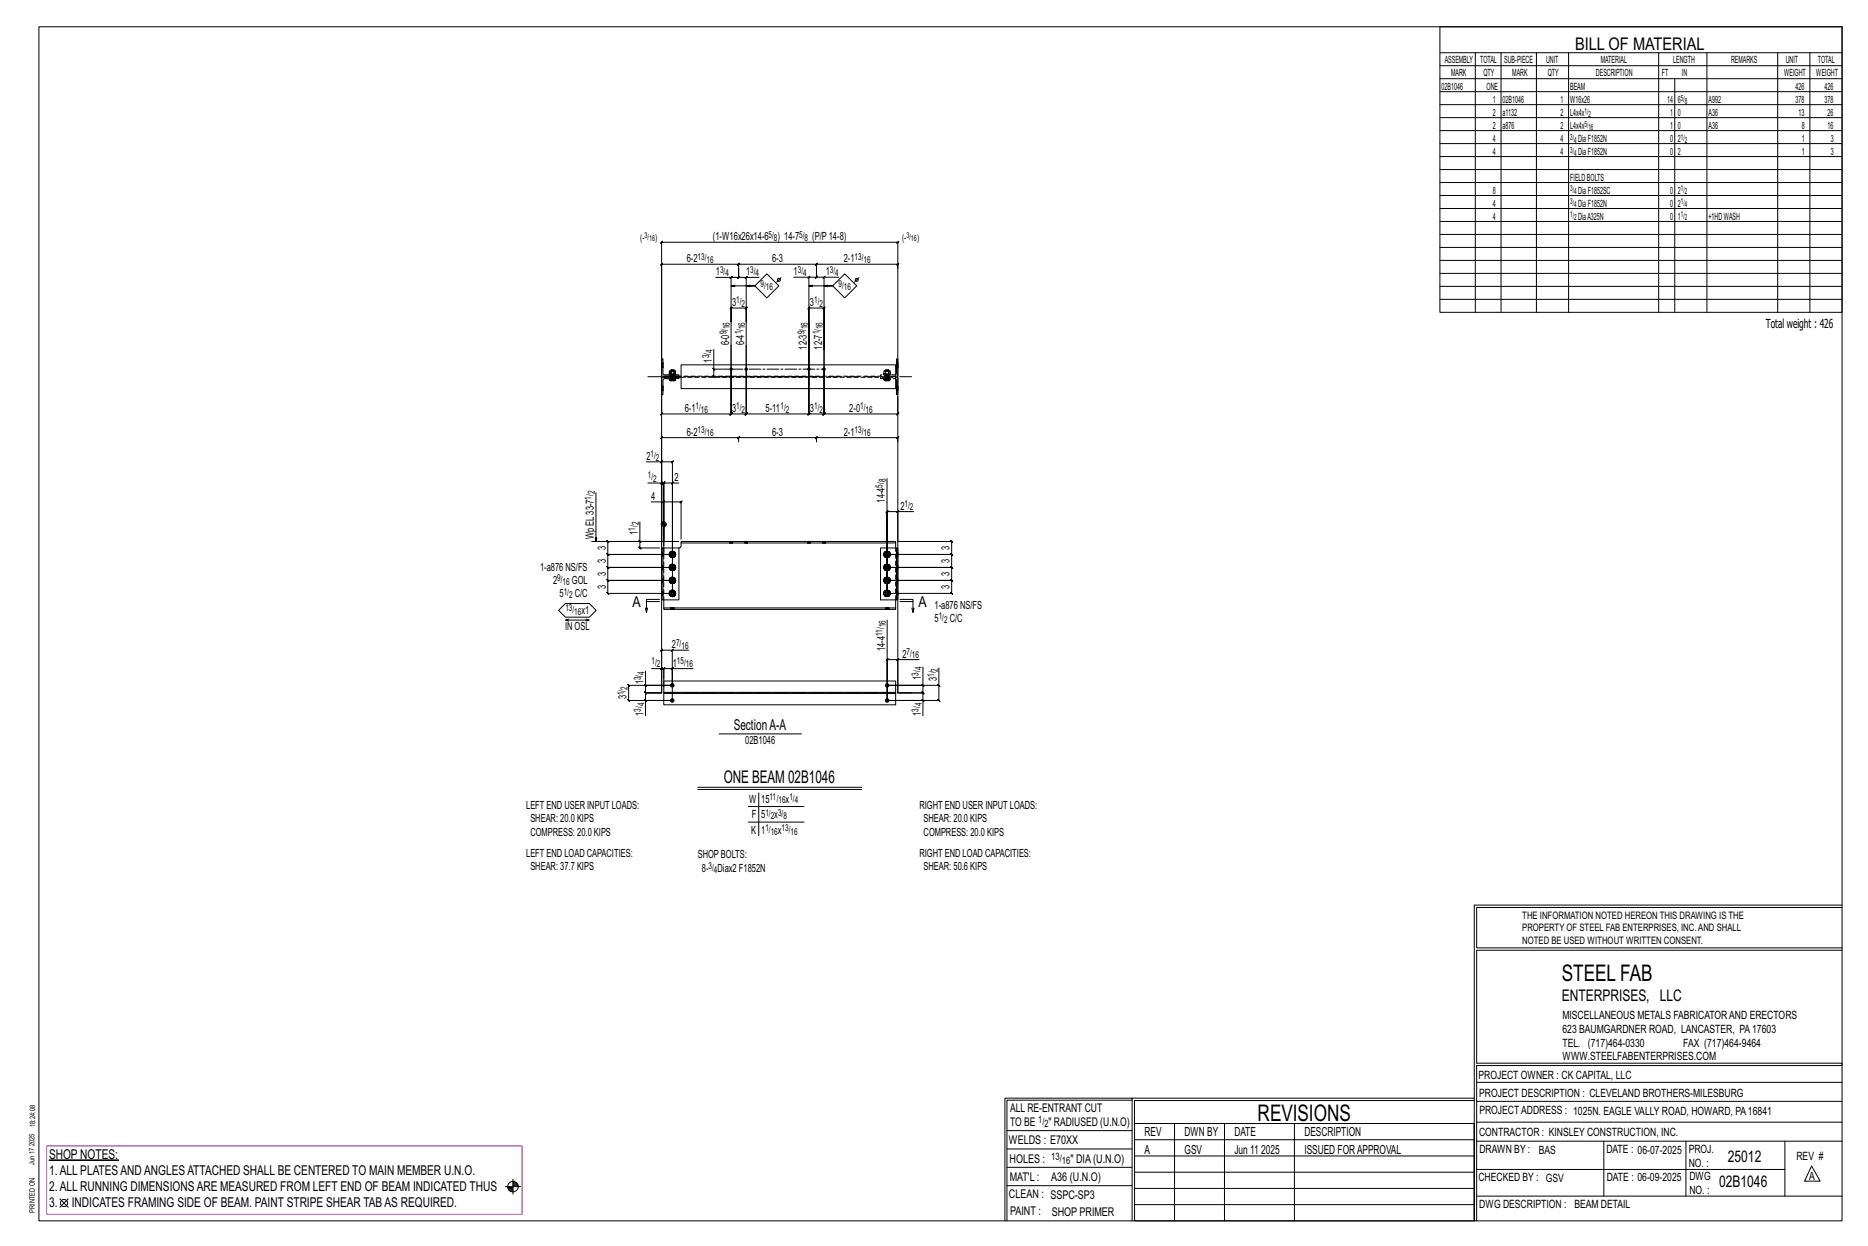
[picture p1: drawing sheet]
<svg xmlns="http://www.w3.org/2000/svg" width="914mm" height="610mm" viewBox="0 0 914 610" stroke-linecap="round" stroke-linejoin="round" font-family="sans-serif">
<g fill="#000" stroke="#000" stroke-width=".49">
<path d="M24 568h34z"/>
<circle cx="358" cy="181" r=".6"/>
<circle cx="365" cy="181" r=".6"/>
<circle cx="396" cy="181" r=".6"/>
<circle cx="403" cy="181" r=".6"/>
<circle cx="329" cy="335" r=".9"/>
<circle cx="434" cy="335" r=".9"/>
<circle cx="329" cy="343" r=".9"/>
<circle cx="434" cy="343" r=".9"/>
</g>
<g fill="none" stroke="#000" stroke-width=".49">
<path d="M19 13h883v584h-883zM705 13h197v140h-197zM705 26h197M705 32h197M705 39h197M722 26v127M735 26v127M752 26v127M768 26v127M812 26v127M820 39v114M836 26v127"/>
<path d="M870 26v127M886 26v127M705 45h197M705 51h197M705 58h197M705 64h197M705 70h197M705 77h197M705 83h197M705 89h197M705 96h197M705 102h197"/>
<path d="M705 108h197M705 115h197M350 136h8v22v-7h-1l1-1v1h7l1-1-1 1v7v-22h7M358 136h-1l1-1zM358 140h12h-5M362 131v5v-1l-1 1h1h-4M362 131v5h-1l1-1v1h3M362 131v-2l-1 1 1-1h-38l-1 1 1-1v57M362 129h38l-1 1 1-1v2M362 129l-1 1zM365 136l1-1-1 1zM370 140l5-6 6 6-6 6z"/>
<path d="M382 136l-2 2M389 136h7v45v-30h-1l1-1v1h7l1-1-1 1v7v-22h8M396 136v-1l-1 1zM396 140h12h-5M400 131v5v-1l-1 1h1h-4M400 131v5h-1l1-1v1h3M400 129h39v1l1-1-1 2M400 129l-1 1zM403 136l1-1-1 1zM408 140l5-6 6 6-6 6zM420 136l-2 2M705 121h197"/>
<path d="M705 127h197M705 134h197M358 158v23M365 158v23M705 140h197M705 146h197M324 178h.1M324 180h.1M324 176h1v7h7v1h-8zM325 178h.1M325 180h.1M333 178h105v12h-105z"/>
<path d="M349 171v10h8M358 169v12zM365 169v12zM396 171v-13v23M403 171v10zM403 171v-13v23M439 178h.1M439 180h.1M439 178h1M439 180h1M324 189h.1M324 191h.1"/>
<path d="M324 185h8h-7v8h-1zM324 186v17h-1l1-1v1h34h-1l1-1v1v-22v22h-1l1-1v1h7l1-1-1 1v-22v22l1-1-1 1h31h-1l1-1v1v-22v22h-1l1-1v1h7l1-1-1 1v-22v22l1-1-1 1h36l1-1-1 1v-9M325 189h.1M325 191h.1M328 183h3zM328 185v1zM328 183v-1v1M328 186h.1M328 185v1M328 185h1v1h-1M328 183h.1M328 184h.1"/>
<path d="M328 185h.1M328 186h1h1M329 185h.1M329 186l1-1v1M330 185h-1v1M330 183v-1h-2v-1l3 1v1M330 183h.1M330 184h.1M330 185h.1M330 185l1 1M331 185v1M331 186h-1"/>
<path d="M333 184h-8v1h8M349 180l1 1zM349 181v3l1 1-1-1h51M433 183h3zM433 185v1zM433 183v-1v1M433 186h.1M433 185v1M433 185h1v1h-1M433 183h.1M433 184h.1M433 185h.1"/>
<path d="M433 186h1h1M434 185h.1M434 186l1-1v1M435 185h-1v1M435 183v-1h-2v-1l3 1v1M435 183h.1M435 184h.1M435 185h.1M435 185l1 1M436 185v1M436 186h-1M438 185h1v8l-1-8"/>
<path d="M438 183l1-7v8h-1M439 189h.1M439 191h.1M439 189h1M439 191h1M362 216v-2l-1 1 1-1h-38l-1 1 1-1v53M362 214h38l-1 1 1-1v2M362 214l-1 1zM400 214h39v1l1-1-1 2M400 214l-1 1zM316 226h8v39v-29h-7M324 226h-1l1-1z"/>
<path d="M324 236l-1 1 1-1zM324 226h5l1-1-1 1v64h-31v1l-1-1h1v-6l-1-1 1 1h31h-31l-1-1 1 1v-6l-1-1 1 1h31h-31l-1-1 1 1v-7v1l-1-1 1 1-1-1h1v-6l-1-1 1 1h24M324 236h8M329 236h1l-1 1zM329 236v35h-31h31M434 234v56v-40v1l1-1h-1h5M292 241v24M313 255v10h19M319 246h6v21M324 256h2M324 256h.1M324 255v1"/>
<path d="M325 255v1M325 246h-1l1-1zM325 246h8l1-1-1 1v18M325 255v9M325 256v2M326 256v1M439 250h1l-1 1zM447 250h-8v15h27l-1-1 1 1v6h-1l1 1v-1h-32h32h-1l1 1v-1v7l-1-1 1 1h-32h32l-1-1 1 1v6l-1-1 1 1h-32h32l-1-1 1 1v6h-1l1 1v-1h-32M290 265h34M313 264l1 1zM313 265v3l1 1-1-1h10M324 268h1v25h-1z"/>
<path d="M325 268h7M325 265v-29l-1 1 1-1-1 1 1-1v35M328 278h.1M328 271h.1M328 277v1M328 279h1M328 272l1 1M328 271v1M328 277v1v1v-1M328 271v-1v1v1M328 278l1 1M329 276l-1 1"/>
<path d="M329 270h-1M329 279h1M329 272l1 1M329 277l1-1v1M329 270l-1 1M329 270h1v1M330 277l1 1M330 270l1 1v1M330 276l-1 1M330 270h-1M330 278v1h-1M330 272v1l-1-1"/>
<path d="M330 278h1l-1 1M330 272h1h-1M330 278v1M330 271v1M330 277h1h-1M330 270l1 1h-1M331 277v1M331 271h.1M332 268v25h-7M333 265h105v1h-105zM333 266v1l-1 1M357 265h.1"/>
<path d="M357 266h.1M358 265h.1M358 266h.1M365 265h.1M365 266h.1M366 265h.1M366 266h.1M395 265h.1M395 266h.1M397 265h.1M397 266h.1M403 265h.1"/>
<path d="M403 266h.1M404 265h.1M404 266h.1M433 278h.1M433 271h.1M433 277v1M433 272l1 1M433 279h1M433 271v1M433 271v-1v1v1M433 277v1v1v-1M433 278l1 1"/>
<path d="M434 270h-1M434 276l-1 1M434 272l1 1M434 279h1M434 270l-1 1M434 270h1v1M434 277l1-1v1M435 270l1 1v1M435 277l1 1M435 270h-1M435 276l-1 1M435 272v1l-1-1"/>
<path d="M435 278v1h-1M435 272h1h-1M435 278h1l-1 1M435 271v1M435 278v1M435 270l1 1h-1M435 277h1h-1M436 271h.1M436 277v1M438 266v2M439 268v25zM439 268h-8v25h8"/>
<path d="M273 299l4-4h11l4 4-4 3h-11zM316 297v3M316 294h7M323 293h-7v7l1-3M325 297h113v1h-113zM325 293v4M328 290h.1M328 284h.1M328 283v1M328 291l1 1M328 285h1M328 290v1"/>
<path d="M328 284v1M328 290v-1v1v1M328 284v-1v1v1v-1M328 297h.1M328 298h.1M329 289h-1M329 283h-1M329 291l1 1M329 285h1M329 289l-1 1M329 289h1v1M329 282l-1 1"/>
<path d="M329 283h1M330 289l1 1v1M330 283l1 1v1M330 289h-1M330 283h-1M330 291v1l-1-1M330 285h-1M330 297h.1M330 298h.1M330 291h1h-1M330 284l1 1h-1M330 290v1"/>
<path d="M330 284v1M330 289l1 1h-1M330 283h1l-1 1M331 290h.1M331 283v1M433 290h.1M433 284h.1M433 283v1M433 285h1M433 291l1 1M433 284v1M433 290v1"/>
<path d="M433 284v-1v1v1v-1M433 290v-1v1v1M433 297h.1M433 298h.1M434 283h-1M434 289h-1M434 285h1M434 291l1 1M434 282l-1 1M434 283h1M434 289l-1 1M434 289h1v1"/>
<path d="M435 283l1 1v1M435 289l1 1v1M435 283h-1M435 289h-1M435 285h-1M435 291v1l-1-1M435 297h.1M435 298h.1M435 284l1 1h-1M435 291h1h-1M435 284v1M435 290v1"/>
<path d="M435 283h1l-1 1M435 289l1 1h-1M436 283v1M436 290h.1M438 293v4M441 293h6v7v-3M441 294h6M446 297l1 3M277 303h11l-1 1M278 303h-1l1 1M287 303h1M329 318h1l-1 1z"/>
<path d="M329 318h-5l-1 1 1-1v21M337 318h-8v25h-21l-1-1 1 1v-8v1l-1-1h1h21v-8h10M434 303v40v-20l1-1-1 1h5M315 335l1 1zM316 328v7h13M316 335v4l-1-1 1 1h8M319 327h5v12h-8l-1-1 1 1v4M323 328l1-1zM324 339v-220h-1l1-1v1h115l1-1-1 1v220M324 327h1l-1 1 1-1v5M325 339h113h-113zM325 339v6h113v-6"/>
<path d="M325 339v-6h113v6M329 328l1-1zM329 327h-4l-1 1 1-1v9M439 323l1-1-1 1zM439 339h13l-1-1 1 1v4M450 323h-11v16M451 335l1 1zM452 326v9h-18h26v-8M452 335v4l-1-1 1 1h-13M459 335l1 1zM460 335v8l-1-1 1 1h-26h18v7M315 342l1 1z"/>
<path d="M329 343h-13v7M352 359h40M451 342l1 1zM342 385h80M342 386h80M366 395h28M371 388v21M366 402h28M722 443v154M722 443h180M902 444h-179v20h179M902 465h-179v55h179v1h-179v76"/>
<path d="M554 538h-61v59M554 537h168M722 538h-167v13M723 539h179M723 530h179M493 553h61M555 550h167v47h-167zM555 558h167M575 550v47M599 550v47M634 550v47M723 549h179"/>
<path d="M723 558h179M785 558v27M825 558v27M874 558v27M251 577v7M251 579h2M251 580h3M251 578h2M493 571h61M493 562h61M555 573h167M555 566h167"/>
<path d="M723 572h151M887 570l4 8h-8zM29 587l4 4M33 587l-4 4M247 581h8M249 581h2M249 582h2M250 583h1M492 597v-60h62v60M493 580h61M555 589h167M555 581h167"/>
<path d="M723 585h179"/>
<circle cx="381" cy="137" r=".7"/>
<circle cx="419" cy="137" r=".7"/>
<circle cx="325" cy="256" r="1.2"/>
<circle cx="31" cy="589" r="1.8"/>
<circle cx="251" cy="581" r="2.6"/>
</g>
<path d="M23 561h233v33h-233z" fill="none" stroke="#f0f" stroke-width=".5"/>
<g fill="none" stroke="#000" stroke-width=".49" stroke-dasharray="2 1.4">
<path d="M324 178h1M324 178h.1M324 180h.1M324 179l1 1M324 179h1M324 180h1M325 178h-1M325 178h.1M325 179l-1-1 1 1M439 180h.1M439 178l1 1-1-1M439 178h.1"/>
<path d="M440 179h-1M440 180h.1M440 178h.1M440 178h-1M324 190h1M324 189h1M324 189h.1M324 191h.1M324 191h1M324 190l1 1M325 189h-1M325 189h.1"/>
<path d="M325 190h-1l1 1M328 185v1zM328 186h.1M328 183v-1v1v-1v1h2h-2M328 185v1M328 185h1M328 186h1M328 184h.1M328 184v1M328 185h.1M328 183h.1M328 183v1"/>
<path d="M328 183v2zM328 182l1-1M328 182h2M328 182h.1M329 183h-1h1M329 183h1M329 185v-1M329 185h-1M329 184v-1M329 185v1zM329 186h.1M329 186h1"/>
<path d="M329 182h.1M329 181h1M329 184v1zM329 183v1zM329 185l1-1M329 184h.1M329 185h.1M329 184l1-1M329 183h.1M329 186v-1l1 1M329 185l1 1M330 186h.1"/>
<path d="M330 185h.1M330 183h.1M330 182h.1M330 185v-1M330 184v-1M330 181v1M330 182v1zM330 183h1h-1v-1h1v1M330 183v2zM330 184h.1M330 185l1 1h-1zM330 183h1"/>
<path d="M331 186h-1zM331 186h.1M331 185v1M333 185h105M431 185h7M433 185v1zM433 186h.1M433 183v-1v1v-1v1h2h-2M433 185v1M433 185h1M433 186h1M433 184h.1"/>
<path d="M433 184v1M433 185h.1M433 183h.1M433 183v1M433 183v2zM433 182l1-1M433 182h2M434 185h.1M434 183h.1M434 182h.1M434 183h-1h1M434 183h1"/>
<path d="M434 185v-1M434 185h-1M434 184v-1M434 185v1zM434 186h.1M434 186h1M434 181h1M434 184v1zM434 183v1zM434 185l1-1M434 184h1M434 185h1z"/>
<path d="M434 184l1-1M434 186v-1l1 1M434 185l1 1M435 185v-1M435 185h.1M435 184v-1M435 186h.1M435 183h.1M435 182h.1M435 181v1M435 182v1zM435 183h1h-1v-1h1v1"/>
<path d="M435 183v2zM435 184h.1M435 185l1 1h-1zM435 183h1M436 186h-1zM436 186h.1M436 185v1M438 184h-105M438 183h-7v1M439 191h.1M439 190h1l-1-1M439 189h.1"/>
<path d="M440 190h-1M440 191h-1M440 191h.1M440 189h.1M440 189h-1M440 190l-1-1M324 278h1zM324 278h.1M324 278h1M324 277h1M324 272h1zM324 272h.1"/>
<path d="M324 272h1M324 271h1M324 270h1M325 278h-1h1M325 272l-1-1 1 1M325 268v25M328 278h.1M328 271v1zM328 278v-2v2v1v-1M328 271v-1v1v2v-2M328 277v1zM328 278v1z"/>
<path d="M328 271h.1M328 272h.1M328 277v1M328 272v-1M328 276v1zM328 279h1zM328 276h1zM328 270v1zM328 272l1 1zM328 270h1zM328 279h1M328 277l1-1z"/>
<path d="M328 277l1-1M328 272l1 1M328 270h1M328 278l1 1M328 277h1M328 272h1M328 271l1-1M328 279h2zM328 276h2zM328 273h2zM328 270h2zM328 277v1v-1v1v1v-1v1v-1"/>
<path d="M328 271v-1v1v1M328 278h1zM328 277h1zM328 272h1zM328 271h1zM329 279h.1M329 276h.1M329 273h.1M329 270h.1M329 278h.1M329 277h.1M329 272v1z"/>
<path d="M329 272h.1M329 271v-1zM329 276v1M329 279h1zM329 279h1M329 278h1zM329 277h1zM329 276h1h-1h1v1zM329 276h1zM329 273h1zM329 273h1M329 272l1 1"/>
<path d="M329 272h1zM329 270l1 1zM329 270h1h-1h1zM329 270h1zM330 279v-1M330 278h.1M330 277h.1M330 272h.1M330 271h.1M330 270v1M330 279h.1M330 276v1z"/>
<path d="M330 276v1M330 273v-1zM330 273v-1M330 270h.1M330 276h.1M330 277v1zM330 276l1 2zM330 270l1 1zM330 271v1zM330 278h1l-1 1M330 277h1h-1M330 272h1h-1"/>
<path d="M330 271h1l-1-1M330 277l1 1M330 272v-1M330 270v1l1 1M330 276l1 1zM331 277v1zM331 277v1M331 271h.1M331 278l-1 1zM331 272h-1zM331 271l-1 2zM331 278h.1"/>
<path d="M331 271v1zM357 265v1M357 265h.1M358 265l-1 1M358 265v1zM358 266h.1M358 265v1M358 265h.1M358 266v-1M365 265v1M365 265h.1M365 265l1 1z"/>
<path d="M365 266h.1M366 265v1M366 265h.1M366 266h.1M366 266v-1M395 265v1M395 265h.1M396 265l-1 1M396 265v1zM396 265v1M396 266h.1M397 265h.1"/>
<path d="M397 266h.1M397 266v-1M403 265v1M403 265h.1M403 265l1 1zM403 266h.1M404 265v1M404 265h.1M404 266h.1M404 266v-1M433 271v1zM433 278h.1"/>
<path d="M433 271v-1v1v2v-2M433 278v-2v2v1v-1M433 271h.1M433 272h.1M433 277v1zM433 278v1zM433 272v-1M433 277v1M433 270v1zM433 272l1 1zM433 270h1zM433 276v1z"/>
<path d="M433 279h1zM433 276h1zM433 272l1 1M433 270h1M433 279h1M433 277l1-1zM433 277l1-1M433 272h1M433 271l1-1M433 278l1 1M433 277h1M433 271l1 1z"/>
<path d="M433 278h1zM433 273h2zM433 270h2zM433 279h2zM433 276h2zM433 271v-1v1v1M433 277v1v-1v1v1v-1v1v-1M434 271h-1zM434 272h.1M434 271h.1M434 277l-1 1zM434 278h.1"/>
<path d="M434 277h.1M434 273h.1M434 270h.1M434 279h.1M434 276h.1M434 272v1zM434 271v-1zM434 273h1zM434 273h1M434 272l1 1M434 272h1zM434 270l1 1z"/>
<path d="M434 270h1h-1h1zM434 270h1zM434 276v1M434 279h1zM434 279h1M434 278h1zM434 277h1zM434 276h1h-1h1v1zM434 276h1zM435 272h.1M435 271h.1M435 270v1"/>
<path d="M435 279v-1M435 278h.1M435 277h.1M435 273v-1zM435 273v-1M435 270h.1M435 279h.1M435 276v1zM435 276v1M435 276h.1M435 277v1zM435 270l1 1z"/>
<path d="M435 276l1 2zM435 271v1zM435 272h1h-1M435 271h1l-1-1M435 278h1l-1 1M435 277h1h-1M435 272v-1M435 270v1l1 1M435 277l1 1M435 276l1 1zM436 271h.1M436 277v1z"/>
<path d="M436 277v1M436 272h-1zM436 278l-1 1zM436 271l-1 2zM436 271v1zM436 278h.1M439 270h1zM439 271h1h-1M439 277h1zM439 277l1 1-1-1M440 270v1M440 271l-1-1"/>
<path d="M440 271h-1M440 272h-1M440 277h.1M440 277h-1M440 278h-1M324 291h1zM324 291h.1M324 291h1M324 290h1M324 285h1zM324 285h.1M324 284l1 1"/>
<path d="M324 284h1M324 283h1M325 291l-1-1 1 1M325 284h-1l1 1M328 290v1zM328 284v1zM328 290v-1v1v2v-2M328 284v-1v1v1v-1M328 290h.1M328 291h.1M328 283v1zM328 285h.1"/>
<path d="M328 291v-1M328 285v-1M328 283v1M328 289v1zM328 291l1 1zM328 289h1zM328 283h.1M328 285h1zM328 283l1-1zM328 291l1 1M328 289h1M328 285h1"/>
<path d="M328 283h1zM328 283h1M328 291h1M328 290l1-1M328 284l1 1M328 284l1-1M328 297v1M328 297h.1M328 284h.1M328 292h2zM328 289h2zM328 285h2z"/>
<path d="M328 283h2zM328 290v-1v1v1M328 283v1v-1v2M328 291h1zM328 290h1zM328 284l1 1zM328 284l1-1zM329 292h.1M329 289h.1M329 285v1zM329 282h.1M329 297l-1 1"/>
<path d="M329 291v1zM329 291h.1M329 290h.1M329 285h.1M329 283h.1M329 297v1zM329 298h.1M329 292h1zM329 292h1M329 291l1 1M329 291h1zM329 290h1z"/>
<path d="M329 289h1h-1h1zM329 289h1zM329 282v1v-1v1M329 286l1-1zM329 285h1zM329 285h1M329 283h1zM329 282l1 1-1-1 1 1zM329 282h1zM329 297v1M330 291h.1M330 290h.1"/>
<path d="M330 289v1M330 285h.1M330 285v-1zM330 283v1zM330 283h.1M330 297v1M330 292v-1zM330 292v-1M330 289h.1M330 282v1zM330 284h.1M330 297h.1"/>
<path d="M330 289l1 1zM330 283l1 1zM330 298h.1M330 298v-1M330 290v1zM330 291h1h-1M330 290h1l-1-1M330 284l1 1h-1M330 284l1-1h-1M330 291v-1M330 289v1l1 1M330 285v-1"/>
<path d="M330 283l1 2M330 283h1zM331 290h.1M331 283v1zM331 283v1M331 291h-1zM331 285h-1zM331 290l-1 2zM331 284l-1 1zM331 290v1zM331 284v1zM433 284v1z"/>
<path d="M433 290v1zM433 284v-1v1v1v-1M433 290v-1v1v2v-2M433 283v1zM433 285h.1M433 290h.1M433 291h.1M433 285v-1M433 283v1M433 291v-1M433 283h.1M433 285h1z"/>
<path d="M433 283l1-1zM433 289v1zM433 291l1 1zM433 289h1zM433 285h1M433 283h1zM433 283h1M433 291l1 1M433 289h1M433 284l1 1M433 284l1-1M433 291h1"/>
<path d="M433 290l1-1M433 284h1zM433 290l1 1zM433 297h.1M433 297v1M433 285h2zM433 283h2zM433 292h2zM433 289h2zM433 283v1v-1v2M433 290v-1v1v1M433 298h.1"/>
<path d="M434 284h-1zM434 284v1zM434 284v-1zM434 290h-1zM434 291h.1M434 290h.1M434 285v1zM434 282h.1M434 292h.1M434 289h.1M434 298v-1M434 285h.1"/>
<path d="M434 283h.1M434 291v1zM434 297v1zM434 282v1v-1v1M434 286l1-1zM434 285h1zM434 285h1M434 283h1zM434 282l1 1-1-1 1 1zM434 282h1zM434 292h1zM434 292h1"/>
<path d="M434 291l1 1M434 291h1zM434 290h1zM434 289h1h-1h1zM434 289h1zM434 298l1-1M434 297h1M435 285h.1M435 285v-1zM435 283v1zM435 283h.1M435 291h.1"/>
<path d="M435 290h.1M435 289v1M435 298v-1M435 292v-1zM435 292v-1M435 289h.1M435 282v1zM435 284h.1M435 283l1 1zM435 289l1 1zM435 290v1zM435 298h.1"/>
<path d="M435 284l1 1h-1M435 284l1-1h-1M435 291h1h-1M435 290h1l-1-1M435 285v-1M435 283l1 2M435 291v-1M435 289v1l1 1M435 283h1zM436 283v1zM436 283v1M436 290h.1"/>
<path d="M436 285h-1zM436 291h-1zM436 284l-1 1zM436 290l-1 2zM436 284v1zM436 290v1zM438 293v-25M439 283h1zM439 284h1l-1-1M439 289l1 1zM439 290h1h-1M440 283h.1"/>
<path d="M440 284l-1-1M440 284h-1M440 285h-1M440 290h.1M440 290h-1M440 291h-1"/>
</g>
<path d="M317 184h129M317 339h129" fill="none" stroke="#000" stroke-width=".49" stroke-dasharray="6.8 1 0 1"/>
<path d="M358 181h45" fill="none" stroke="#000" stroke-width=".49" stroke-dasharray="5.8 1 1 1"/>
<g font-size="11.2">
<text x="764" y="480">STEEL FAB</text>
<text x="616" y="548">REVISIONS</text>
</g>
<g font-size="8.6">
<text x="771" y="24">BILL OF MATERIAL</text>
<text x="354" y="383">ONE BEAM 02B1046</text>
</g>
<g font-size="7.9">
<text x="765" y="490">ENTERPRISES, LLC</text>
<text x="846" y="569">25012</text>
<text x="842" y="581">02B1046</text>
</g>
<g font-size="7.3">
<text x="310" y="297">A</text>
<text x="450" y="297">A</text>
<text x="359" y="357">SectionA-A</text>
</g>
<g font-size="6.6">
<text x="24" y="567">SHOP NOTES:</text>
<text x="24" y="575">1.ALL PLATESANDANGLESATTACHED SHALL BE CENTERED TO MAIN MEMBER U.N.O.</text>
<text x="24" y="583">2.ALL RUNNING DIMENSIONSARE MEASURED FROM LEFT END OF BEAM INDICATED THUS</text>
<text x="24" y="591">3.</text>
<text x="35" y="591">INDICATES FRAMING SIDE OF BEAM. PAINT STRIPE SHEAR TABAS REQUIRED.</text>
</g>
<g font-size="6.1">
<text x="864" y="161">Total weight : 426</text>
<text x="560" y="556">REV</text>
<text x="580" y="556">DWN BY</text>
<text x="604" y="556">DATE</text>
<text x="639" y="556">DESCRIPTION</text>
<text x="560" y="564">A</text>
<text x="580" y="564">GSV</text>
<text x="604" y="564">Jun 11</text>
<text x="617" y="564">2025</text>
<text x="639" y="564">ISSUED FORAPPROVAL</text>
</g>
<g font-size="5.9">
<text x="494" y="560">WELDS : E70XX</text>
<text x="494" y="569">HOLES :</text>
<text x="524" y="569">&quot; DIA(U.N.O)</text>
<text x="494" y="578">MAT'L :</text>
<text x="515" y="578">A36 (U.N.O)</text>
<text x="494" y="586">CLEAN : SSPC-SP3</text>
<text x="495" y="595">PAINT :</text>
<text x="515" y="595">SHOP PRIMER</text>
</g>
<g font-size="5.8">
<text x="494" y="544">ALL RE-ENTRANT CUT</text>
<text x="494" y="551">TO BE</text>
<text x="513" y="551">&quot; RADIUSED (U.N.O)</text>
</g>
<g font-size="5.6">
<text x="765" y="499">MISCELLANEOUS METALS FABRICATORAND ERECTORS</text>
<text x="765" y="505">623 BAUMGARDNER ROAD, LANCASTER, PA17603</text>
<text x="765" y="512">TEL. (717)464-0330</text>
<text x="824" y="512">FAX (717)464-9464</text>
<text x="765" y="519">WWW.STEELFABENTERPRISES.COM</text>
<text x="724" y="528">PROJECT OWNER : CK CAPITAL, LLC</text>
<text x="724" y="537">PROJECT DESCRIPTION : CLEVELAND BROTHERS-MILESBURG</text>
<text x="724" y="545">PROJECTADDRESS : 1025N. EAGLE VALLY ROAD, HOWARD, PA16841</text>
<text x="724" y="556">CONTRACTOR : KINSLEY CONSTRUCTION, INC.</text>
<text x="724" y="564">DRAWN BY :</text>
<text x="753" y="564">BAS</text>
<text x="786" y="564">DATE : 06-07-2025</text>
<text x="827" y="564">PROJ.</text>
<text x="879" y="568">REV #</text>
<text x="827" y="571">NO. :</text>
<text x="724" y="578">CHECKED BY : GSV</text>
<text x="787" y="578">DATE : 06-09-2025</text>
<text x="827" y="578">DWG</text>
<text x="886" y="578">A</text>
<text x="827" y="584">NO. :</text>
<text x="724" y="591">DWG DESCRIPTION : BEAM DETAIL</text>
</g>
<g font-size="5.5">
<text x="349" y="118">(1-W16x26x14-6</text>
<text x="381" y="118">) 14-7</text>
<text x="398" y="118">(P/P14-8)</text>
<text x="336" y="128">6-2</text>
<text x="378" y="128">6-3</text>
<text x="413" y="128">2-1</text>
<text x="350" y="135">1</text>
<text x="365" y="135">1</text>
<text x="389" y="135">1</text>
<text x="404" y="135">1</text>
<text x="358" y="150">3</text>
<text x="396" y="150">3</text>
<text x="357" y="169" transform="rotate(-90 357 169)">6-0</text>
<text x="364" y="169" transform="rotate(-90 364 169)">6-4</text>
<text x="395" y="171" transform="rotate(-90 395 171)">12-3</text>
<text x="402" y="171" transform="rotate(-90 402 171)">12-7</text>
<text x="348" y="177" transform="rotate(-90 348 177)">1</text>
<text x="335" y="202">6-1</text>
<text x="358" y="202">3</text>
<text x="375" y="202">5-11</text>
<text x="396" y="202">3</text>
<text x="416" y="202">2-0</text>
<text x="336" y="213">6-2</text>
<text x="378" y="213">6-3</text>
<text x="413" y="213">2-1</text>
<text x="316" y="225">2</text>
<text x="330" y="235">2</text>
<text x="319" y="245">4</text>
<text x="433" y="246" transform="rotate(-90 433 246)">14-4</text>
<text x="441" y="249">2</text>
<text x="291" y="264" transform="rotate(-90 291 264)">Wp EL33-7</text>
<text x="312" y="262" transform="rotate(-90 312 262)">1</text>
<text x="297" y="269" transform="rotate(-90 297 269)">3</text>
<text x="465" y="269" transform="rotate(-90 465 269)">3</text>
<text x="297" y="275" transform="rotate(-90 297 275)">3</text>
<text x="465" y="275" transform="rotate(-90 465 275)">3</text>
<text x="264" y="279">1-a876 NS/FS</text>
<text x="297" y="282" transform="rotate(-90 297 282)">3</text>
<text x="465" y="282" transform="rotate(-90 465 282)">3</text>
<text x="271" y="286">2</text>
<text x="280" y="286">GOL</text>
<text x="274" y="292">5</text>
<text x="281" y="292">C/C</text>
<text x="297" y="288" transform="rotate(-90 297 288)">3</text>
<text x="465" y="288" transform="rotate(-90 465 288)">3</text>
<text x="457" y="298">1-a876 NS/FS</text>
<text x="285" y="300">x1</text>
<text x="457" y="304">5</text>
<text x="465" y="304">C/C</text>
<text x="277" y="308">IN OSL</text>
<text x="329" y="317">2</text>
<text x="433" y="319" transform="rotate(-90 433 319)">14-4</text>
<text x="442" y="322">2</text>
<text x="329" y="326">1</text>
<text x="315" y="335" transform="rotate(-90 315 335)">1</text>
<text x="451" y="333" transform="rotate(-90 451 333)">1</text>
<text x="459" y="333" transform="rotate(-90 459 333)">3</text>
<text x="307" y="342" transform="rotate(-90 307 342)">3</text>
<text x="315" y="350" transform="rotate(-90 315 350)">1</text>
<text x="451" y="350" transform="rotate(-90 451 350)">1</text>
<text x="365" y="364">02B1046</text>
<text x="258" y="396">LEFT END USER INPUT LOADS:</text>
<text x="367" y="393">W</text>
<text x="373" y="393">15</text>
<text x="385" y="393">x</text>
<text x="450" y="396">RIGHT END USER INPUT LOADS:</text>
<text x="368" y="400">F</text>
<text x="373" y="400">5</text>
<text x="379" y="400">x</text>
<text x="260" y="402">SHEAR: 20.0 KIPS</text>
<text x="368" y="408">K</text>
<text x="373" y="408">1</text>
<text x="381" y="408">x</text>
<text x="452" y="402">SHEAR: 20.0 KIPS</text>
<text x="260" y="409">COMPRESS: 20.0 KIPS</text>
<text x="452" y="409">COMPRESS: 20.0 KIPS</text>
<text x="258" y="419">LEFT END LOAD CAPACITIES:</text>
<text x="450" y="419">RIGHT END LOAD CAPACITIES:</text>
<text x="260" y="426">SHEAR: 37.7 KIPS</text>
<text x="342" y="420">SHOPBOLTS:</text>
<text x="452" y="426">SHEAR: 50.6 KIPS</text>
<text x="344" y="427">8-</text>
<text x="351" y="427">Diax2 F1852N</text>
</g>
<g font-size="5">
<text x="745" y="450">THE INFORMATION NOTED HEREON THIS DRAWING IS THE</text>
<text x="745" y="456">PROPERTY OF STEEL FAB ENTERPRISES, INC.AND SHALL</text>
<text x="745" y="462">NOTED BE USED WITHOUT WRITTEN CONSENT.</text>
<text x="508" y="550">1/</text>
<text x="511" y="551">2</text>
<text x="515" y="568">13/</text>
<text x="520" y="570">16</text>
</g>
<g font-size="4.9">
<text x="707" y="31">ASSEMBLY</text>
<text x="725" y="31">TOTAL</text>
<text x="736" y="31">SUB-PIECE</text>
<text x="757" y="31">UNIT</text>
<text x="784" y="31">MATERIAL</text>
<text x="819" y="31">LENGTH</text>
<text x="847" y="31">REMARKS</text>
<text x="874" y="31">UNIT</text>
<text x="890" y="31">TOTAL</text>
<text x="710" y="37">MARK</text>
<text x="726" y="37">QTY</text>
<text x="740" y="37">MARK</text>
<text x="758" y="37">QTY</text>
<text x="781" y="37">DESCRIPTION</text>
<text x="814" y="37">FT</text>
<text x="823" y="37">IN</text>
<text x="873" y="37">WEIGHT</text>
<text x="889" y="37">WEIGHT</text>
<text x="706" y="44">02B1046</text>
<text x="728" y="44">ONE</text>
<text x="769" y="44">BEAM</text>
<text x="879" y="44">426</text>
<text x="893" y="44">426</text>
<text x="731" y="50">1</text>
<text x="736" y="50">02B1046</text>
<text x="764" y="50">1</text>
<text x="769" y="50">W16x26</text>
<text x="816" y="50">14</text>
<text x="821" y="50">6</text>
<text x="836" y="50">A992</text>
<text x="879" y="50">378</text>
<text x="893" y="50">378</text>
<text x="731" y="57">2</text>
<text x="736" y="57">a1132</text>
<text x="764" y="57">2</text>
<text x="769" y="57">L4x4x</text>
<text x="818" y="57">1</text>
<text x="821" y="57">0</text>
<text x="836" y="57">A36</text>
<text x="880" y="57">13</text>
<text x="895" y="57">26</text>
<text x="731" y="63">2</text>
<text x="736" y="63">a876</text>
<text x="764" y="63">2</text>
<text x="769" y="63">L4x4x</text>
<text x="818" y="63">1</text>
<text x="821" y="63">0</text>
<text x="836" y="63">A36</text>
<text x="882" y="63">8</text>
<text x="895" y="63">16</text>
<text x="731" y="69">4</text>
<text x="764" y="69">4</text>
<text x="772" y="69">DiaF1852N</text>
<text x="818" y="69">0</text>
<text x="821" y="69">2</text>
<text x="882" y="69">1</text>
<text x="896" y="69">3</text>
<text x="731" y="76">4</text>
<text x="764" y="76">4</text>
<text x="772" y="76">DiaF1852N</text>
<text x="818" y="76">0</text>
<text x="821" y="76">2</text>
<text x="882" y="76">1</text>
<text x="896" y="76">3</text>
<text x="769" y="88">FIELDBOLTS</text>
<text x="731" y="95">8</text>
<text x="772" y="95">DiaF1852SC</text>
<text x="818" y="95">0</text>
<text x="821" y="95">2</text>
<text x="731" y="101">4</text>
<text x="772" y="101">DiaF1852N</text>
<text x="818" y="101">0</text>
<text x="821" y="101">2</text>
<text x="731" y="107">4</text>
<text x="772" y="107">DiaA325N</text>
<text x="818" y="107">0</text>
<text x="821" y="107">1</text>
<text x="836" y="107">+1HDWASH</text>
</g>
<g font-size="4.7">
<text x="313" y="118">(-</text>
<text x="321" y="118">)</text>
<text x="376" y="116">5/</text>
<text x="379" y="118">8</text>
<text x="391" y="116">5/</text>
<text x="394" y="118">8</text>
<text x="442" y="118">(-</text>
<text x="449" y="118">)</text>
<text x="341" y="127">13/</text>
<text x="346" y="129">16</text>
<text x="418" y="127">13/</text>
<text x="423" y="129">16</text>
<text x="352" y="133">3/</text>
<text x="355" y="135">4</text>
<text x="367" y="133">3/</text>
<text x="370" y="135">4</text>
<text x="391" y="133">3/</text>
<text x="393" y="135">4</text>
<text x="406" y="133">3/</text>
<text x="409" y="135">4</text>
<text x="372" y="140">9/</text>
<text x="375" y="142">16</text>
<text x="410" y="140">9/</text>
<text x="413" y="142">16</text>
<text x="360" y="148">1/</text>
<text x="399" y="148">1/</text>
<text x="363" y="150">2</text>
<text x="401" y="150">2</text>
<text x="357" y="161" transform="rotate(-90 357 161)">16</text>
<text x="365" y="161" transform="rotate(-90 365 161)">16</text>
<text x="395" y="161" transform="rotate(-90 395 161)">16</text>
<text x="403" y="161" transform="rotate(-90 403 161)">16</text>
<text x="356" y="164" transform="rotate(-90 356 164)">9/</text>
<text x="363" y="164" transform="rotate(-90 363 164)">1/</text>
<text x="394" y="164" transform="rotate(-90 394 164)">9/</text>
<text x="401" y="164" transform="rotate(-90 401 164)">1/</text>
<text x="349" y="173" transform="rotate(-90 349 173)">4</text>
<text x="347" y="175" transform="rotate(-90 347 175)">3/</text>
<text x="340" y="200">1/</text>
<text x="343" y="202">16</text>
<text x="360" y="200">1/</text>
<text x="363" y="202">2</text>
<text x="382" y="200">1/</text>
<text x="385" y="202">2</text>
<text x="399" y="200">1/</text>
<text x="401" y="202">2</text>
<text x="421" y="200">1/</text>
<text x="424" y="202">16</text>
<text x="341" y="212">13/</text>
<text x="346" y="214">16</text>
<text x="418" y="212">13/</text>
<text x="423" y="214">16</text>
<text x="318" y="224">1/</text>
<text x="321" y="225">2</text>
<text x="317" y="234">1/</text>
<text x="320" y="236">2</text>
<text x="432" y="239" transform="rotate(-90 432 239)">5/</text>
<text x="434" y="236" transform="rotate(-90 434 236)">8</text>
<text x="289" y="244" transform="rotate(-90 289 244)">1/</text>
<text x="291" y="242" transform="rotate(-90 291 242)">2</text>
<text x="443" y="248">1/</text>
<text x="445" y="250">2</text>
<text x="313" y="257" transform="rotate(-90 313 257)">2</text>
<text x="311" y="260" transform="rotate(-90 311 260)">1/</text>
<text x="273" y="284">9/</text>
<text x="275" y="286">16</text>
<text x="276" y="291">1/</text>
<text x="279" y="293">2</text>
<text x="277" y="299">13/</text>
<text x="281" y="301">16</text>
<text x="460" y="303">1/</text>
<text x="462" y="305">2</text>
<text x="432" y="311" transform="rotate(-90 432 311)">11/</text>
<text x="434" y="307" transform="rotate(-90 434 307)">16</text>
<text x="331" y="316">7/</text>
<text x="334" y="318">16</text>
<text x="444" y="320">7/</text>
<text x="446" y="322">16</text>
<text x="319" y="325">1/</text>
<text x="322" y="327">2</text>
<text x="331" y="325">15/</text>
<text x="336" y="327">16</text>
<text x="451" y="328" transform="rotate(-90 451 328)">4</text>
<text x="459" y="329" transform="rotate(-90 459 329)">2</text>
<text x="314" y="333" transform="rotate(-90 314 333)">3/</text>
<text x="315" y="330" transform="rotate(-90 315 330)">4</text>
<text x="450" y="331" transform="rotate(-90 450 331)">3/</text>
<text x="457" y="331" transform="rotate(-90 457 331)">1/</text>
<text x="305" y="340" transform="rotate(-90 305 340)">1/</text>
<text x="307" y="337" transform="rotate(-90 307 337)">2</text>
<text x="315" y="346" transform="rotate(-90 315 346)">4</text>
<text x="451" y="346" transform="rotate(-90 451 346)">4</text>
<text x="314" y="348" transform="rotate(-90 314 348)">3/</text>
<text x="450" y="348" transform="rotate(-90 450 348)">3/</text>
<text x="377" y="391">11/</text>
<text x="381" y="393">16</text>
<text x="386" y="391">1/</text>
<text x="389" y="393">4</text>
<text x="375" y="399">1/</text>
<text x="377" y="401">2</text>
<text x="381" y="399">3/</text>
<text x="383" y="401">8</text>
<text x="375" y="407">1/</text>
<text x="383" y="407">13/</text>
<text x="377" y="408">16</text>
<text x="387" y="408">16</text>
<text x="347" y="425">3/</text>
<text x="350" y="427">4</text>
</g>
<g font-size="4.2">
<text x="823" y="49">5/</text>
<text x="825" y="51">8</text>
<text x="776" y="56">1/</text>
<text x="778" y="57">2</text>
<text x="776" y="62">5/</text>
<text x="778" y="63">16</text>
<text x="769" y="68">3/</text>
<text x="770" y="70">4</text>
<text x="823" y="68">1/</text>
<text x="825" y="70">2</text>
<text x="769" y="75">3/</text>
<text x="770" y="76">4</text>
<text x="769" y="94">3/</text>
<text x="770" y="95">4</text>
<text x="823" y="94">1/</text>
<text x="825" y="95">2</text>
<text x="769" y="100">3/</text>
<text x="770" y="101">4</text>
<text x="823" y="100">1/</text>
<text x="825" y="101">4</text>
<text x="769" y="106">1/</text>
<text x="770" y="108">2</text>
<text x="823" y="106">1/</text>
<text x="825" y="108">2</text>
</g>
<g font-size="4">
<text x="316" y="117">3/</text>
<text x="318" y="118">16</text>
<text x="444" y="117">3/</text>
<text x="446" y="118">16</text>
</g>
<g font-size="3.7">
<text x="17" y="551" transform="rotate(-90 17 551)">18:24:08</text>
<text x="17" y="561" transform="rotate(-90 17 561)">2025</text>
<text x="17" y="570" transform="rotate(-90 17 570)">Jun 17</text>
<text x="17" y="593" transform="rotate(-90 17 593)">PRINTED ON</text>
</g>
</svg>
